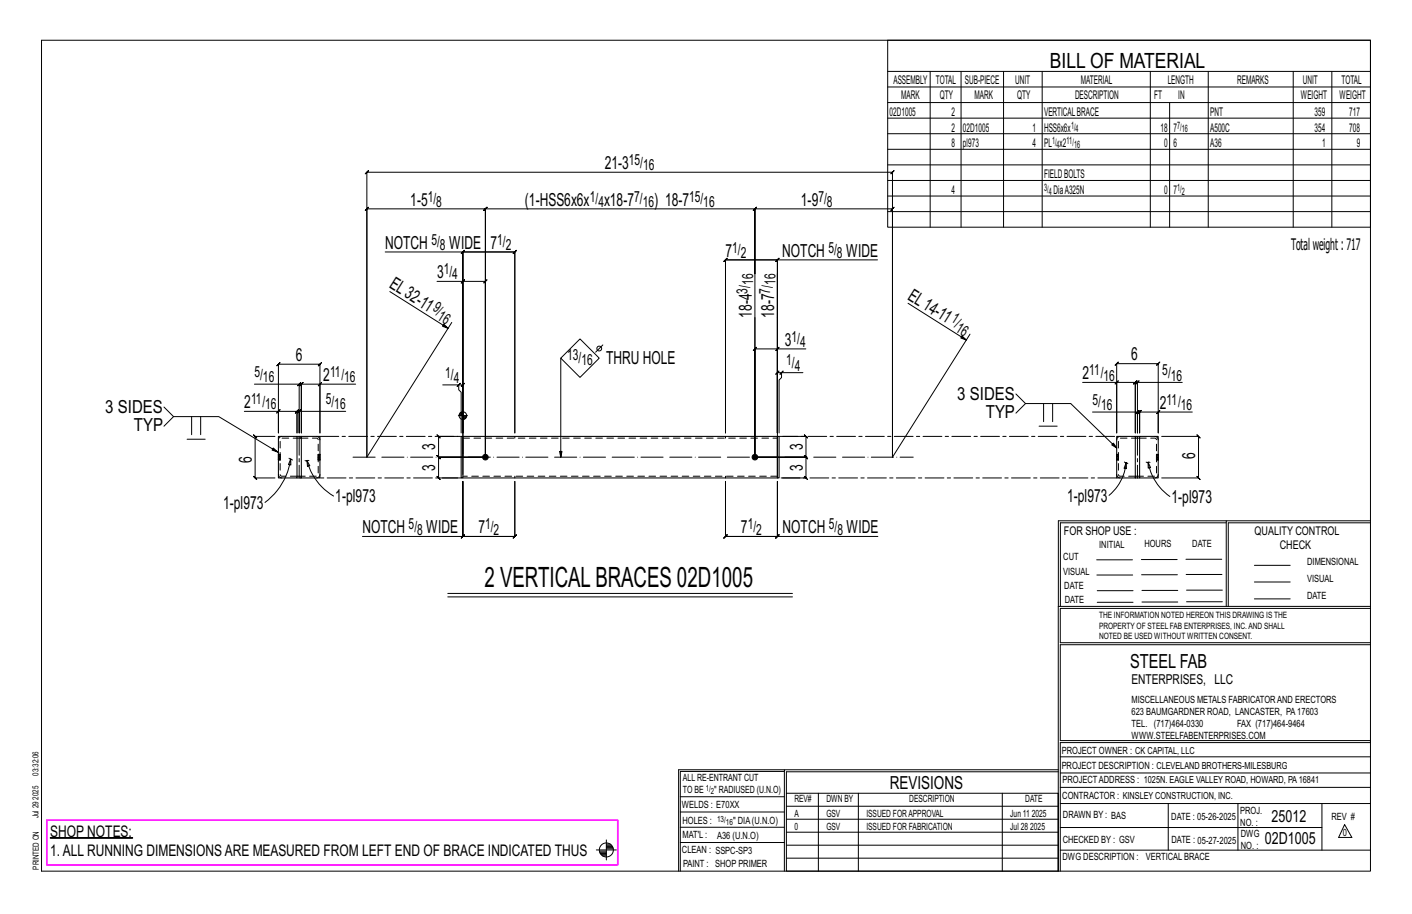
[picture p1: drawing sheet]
<svg xmlns="http://www.w3.org/2000/svg" width="432mm" height="279mm" viewBox="0 0 432 279" stroke-linecap="round" stroke-linejoin="round" font-family="sans-serif">
<g fill="#000" stroke="#000" stroke-width=".31">
<path d="M15.4 256.1h25.2v.1h-25.2z"/>
<circle cx="148.4" cy="139.8" r=".86"/>
<circle cx="230.9" cy="139.8" r=".86"/>
</g>
<g fill="none" stroke="#000" stroke-width=".31">
<path d="M12.7 12.3h406.4v254h-406.4zM271.5 12.3h147.6v57.2h-147.6zM271.5 21.8h147.6M271.5 26.6h147.6M271.5 31.4h147.6M271.5 36.1h147.6M284.5 21.8v47.7M293.9 21.8v47.7M306.9 21.8v47.7M318.7 21.8v47.7M351.8 21.8v47.7M357.7 31.4v38.1"/>
<path d="M369.5 21.8v47.7M395.5 21.8v47.7M407.3 21.8v47.7M271.5 40.9h147.6M271.5 45.6h147.6M271.5 50.4h147.6M271.5 55.2h147.6M271.5 59.9h147.6M117.8 77h23.8v55.3v-55.3l-.5 .5 1-1-.5 .5h15.8l-.5 .5 1-1-.5 .5v55.3v-55.3l.5-.5-1 1 .5-.5h-15.8M141.6 77l-.5 .5 1-1zM237.7 79.4l.5-.5-1 1zM237.7 79.4h-15.8l.5-.5-1 1 .5-.5v52.9v-52.9l-.5 .5 1-1-.5 .5h15.8l-.5 .5 1-1-.5 .5v52.9v-52.9h30.6"/>
<path d="M271.5 64.7h147.6M119.2 89.1l17.8 11.3-1.7-.7 .4-.6 1.3 1.3M133.6 86h8v53.8M138.2 98.6l-26 41.2M141.1 86.5l1-1zM141.6 86h6.8l-.5 .5 1-1-.5 .5v53.8M230.9 97.2v42.6zM230.9 83.7v56.1v-33.1l-.5 .5 1-1-.5 .5h6.8M237.7 83.7v48.6v-18.4l-.5 .5 1-1-.5 .5h1.3M277.7 92.7l17.8 11.2-1.7-.6 .4-.6 1.3 1.2M77.8 117.4h13.7v14.9v-6.6h14.2M91 117.9l1-1z"/>
<path d="M91.5 117.4h.7l-.5 .5 1-1-.5 .5v14.9v-14.9l-.5 .5 1-1-.5 .5h5.6M97.8 117.4l.5-.5-1 1zM108.8 117.4h-11v14.9v-21l.5-.5-1 1 .5-.5h-12.7l.5-.5-1 1 .5-.5v21v-6.6h-10.4M135.4 117.7h4.9v1.5l.7 .7v12.4M139.8 118.2l1-1zM140.3 117.7h1.3l-.5 .5 1-1-.5 .5v14.6M171.5 109.5v30.3l-.4-1.8h.8l-.4 1.8M177.4 103.6l5.9 5.9-5.9 5.9-5.9-5.9zM184.4 105.4l-2.3 2.2M237.2 107.2l1-1zM238.5 114.4l1-1zM245.5 113.9h-6.5v1.5l-.8 .8v16.1"/>
<path d="M246.4 106.7h-8.7v33.1M296.6 102.2l-23.7 37.6M331.1 116.9h10.4v15.4v-21.1l-.5 .5 1-1-.5 .5h12.7l-.5 .5 1-1-.5 .5v21.1v-6.3h10.4M341.5 116.9l-.5 .5 1-1zM341.5 116.9h5.7l-.5 .5 1-1-.5 .5v15.4v-15.4l-.5 .5 1-1-.5 .5h.6M347.8 116.9l.5-.5-1 1zM361.5 116.9h-13.7v15.4v-6.3h-13.7M50.1 124.4l3 3h13.8l18 10.8-1.7-.6 .4-.6 1.3 1.2M53.1 127.4l-3 2.9M57.2 134.3h5.5M58.6 127.4v5.5M61.4 127.4v5.5"/>
<path d="M84.1 133.4h-6.1l-.5-.5 1 1-.5-.5v12.7l-.5-.5 1 1-.5-.5h6.1M84.6 126.2l1-1zM85.1 125.7h5.7l-.5 .5 1-1-.5 .5v6.6v-6.6l-.5 .5 1-1-.5 .5h.7M91.5 125.7l.5-.5-1 1zM112.2 139.8v-87.1l-.5 .5 1-1-.5 .5h160.7l-.5 .5 1-1-.5 .5v87.1M112.2 139.8v-76l-.5 .5 1-1-.5 .5h36.2l-.5 .5 1-1-.5 .5v76v-76l-.5 .5 1-1-.5 .5h82.5l-.5 .5 1-1-.5 .5v19.9v-19.9l-.5 .5 1-1-.5 .5h42l-.5 .5 1-1-.5 .5v76M140 133.4h-5.9l-.5-.5 1 1-.5-.5v6.4l-.5-.5 1 1-.5-.5h14.3h-14.3l-.5-.5 1 1-.5-.5v6.3l-.5-.5 1 1-.5-.5h5.9M140.2 127.1h2.8M140.5 126.6v.5M140.7 126.3v.8M140.9 126.1v1M141.1 126v1.1"/>
<path d="M141.3 125.9v1.2M141.6 125.7v13M141.8 127.1v1.1M142 127.1v1M142.2 127.1v.9M142.4 127.1v.8M142.6 127.1v.4M239.3 133.4h7.2l-.5-.5 1 1-.5-.5v6.4l-.5-.5 1 1-.5-.5h-15.6h15.6l-.5-.5 1 1-.5-.5v6.3l-.5-.5 1 1-.5-.5h-7.2M310.7 120.4l2.9 3h13.8l14.1 13.6-1.5-1 .5-.5 1 1.5M313.6 123.4l-2.9 2.9M317.8 130.3h5.5M319.1 123.4v5.5"/>
<path d="M321.9 123.4v5.5M347.3 126.5l1-1zM347.8 126h.7l-.5 .5 1-1-.5 .5v6.3v-6.3l-.5 .5 1-1-.5 .5h5.7M353.7 126.5l1-1zM355.3 133.4h11.2l-.5-.5 1 1-.5-.5v12.7l-.5-.5 1 1-.5-.5h-11.2M88.4 140.1l.5 .3M88.9 140.4v1.7l-.7-.1zM88.9 140.4a20.1 20.1 0 0 1-7.9 13.2M88.9 140.4l.5 .2M93.3 140.8h.6M93.9 140.8l.9 1.6-.8 .2zM93.9 140.8a17.7 17.7 0 0 0 8.1 10.8"/>
<path d="M93.9 140.8h.6M343.8 141.2l.6 .3M344.4 141.5l.1 1.8-.8-.1zM344.4 141.5a14.7 14.7 0 0 1-5.2 9.9M344.4 141.5l.5 .3M350.5 141.3h.6M351.1 141.3l.8 1.6-.8 .2zM351.1 141.3a16.2 16.2 0 0 0 6.7 10.5M351.1 141.3l.6 .1M375 159.8h-50.7v25.6M375 159.2h-51.3l-.1 107.1M419.1 159.2h-44.1v26.2"/>
<path d="M419.1 159.8h-43.5v25.6M110.8 164h30.8v-16.8v16.8l-.5 .5 1-1-.5 .5h15.8l-.5 .5 1-1-.5 .5v-16.8v16.8l.5-.5-1 1 .5-.5h-15.8M141.1 164.5l1-1zM237.2 164.5l1-1zM237.7 164h-15.8l.5-.5-1 1 .5-.5v-16.8v16.8l-.5 .5 1-1-.5 .5h15.8l-.5 .5 1-1-.5 .5v-16.8v16.8h30.8M335.4 171.1h10.9M335.4 175.8h11M349 171h11M349.1 175.7h11M362.7 171h10.9M362.7 175.6h11M383.6 172.8h11"/>
<path d="M383.6 177.9h11M136.9 181.4h105.4M136.9 182.5h105.4M323.7 185.4h95.4M335.5 184.1h11M335.5 180.6h11M349.2 184h11M349.2 180.5h11M362.9 180.4h10.9M362.9 184h10.9M383.6 183.1h11M419.1 186h-94.9v10.5h94.9"/>
<path d="M419.1 197.1h-94.9v29.3h94.9v.6h-94.9v39.3M239.9 235.8h-31.9v30.5M239.9 235.3h-32.4v31M323.6 235.3h-83.7v31M323.6 235.9h-83.1v6.6M324.2 236.3h94.9M324.2 231.4h94.9M182.4 259.8h6.1M185.4 256.8v6.1M185.4 258.7h1.9M185.4 258.4h1.6M185.4 259.5h2.1"/>
<path d="M185.4 259.1h2M185.4 258h1.2M208 252.9h31.9M208 257.5h31.9M208 243.6h31.9M208 248.2h31.9M240.5 242.5h83.1v23.8h-83.1zM240.5 258.4h83.1M240.5 254.4h83.1M240.5 250.4h83.1M240.5 246.5h83.1M250.3 242.5v23.8"/>
<path d="M262.5 242.5v23.8M306.5 242.5v23.8M324.2 253h80.1M324.2 245.6h94.9M324.2 259.9h94.9M324.2 240.7h94.9M357.3 245.6v14.3M378.6 245.6v14.3M404.3 245.6v14.3M411.2 252.1l2.2 3.9h-4zM183.3 260.2h2.1M183.4 260.5h2"/>
<path d="M183.5 260.9h1.9M183.8 261.3h1.6M184.3 261.6h1.1M240.5 262.3h83.1"/>
<circle cx="183.3" cy="106.5" r=".74"/>
<circle cx="141.6" cy="127.1" r="1.16"/>
<circle cx="185.4" cy="259.8" r="2.14"/>
</g>
<path d="M14.3 250.7h174.6v13.7h-174.6z" fill="none" stroke="#f0f" stroke-width=".5"/>
<g fill="none" stroke="#000" stroke-width=".32">
<path d="M85.1 138.9h.1M85.1 133.4h5.7v12.7h-5.7zM85.7 138.9h.1M90.8 133.4h1.3M92.1 133.9h.1M92.2 133.4h5.6v12.7h-5.6zM92.2 133.4l-.1 .5h-1.3M97.3 138.9h.1M97.8 138.9h.1M141 133.4h.6v12.7h-.6zM141.6 134.5v10.5M141.6 133.4h96.1"/>
<path d="M237.7 133.4h.5v12.7h-.5zM237.7 134.5v10.5M341.5 138.9h.1M341.5 133.4h5.7v12.7h-5.7zM342 138.9h.1M347.2 133.4h.1M347.3 133.9h1.2M348.5 133.4h5.7v12.7h-5.7zM348.5 133.4h-1.2l-.1 .5M353.7 138.9h.1M354.2 138.9h.1M85.1 140.6h.1"/>
<path d="M85.7 140.6h.1M90.8 146.1h1.4M90.8 145.6h1.3M92.2 145.6l-.1 .5M97.3 140.6h.1M97.8 140.6h.1M141.6 146.1h96.1M341.5 140.6h.1M342 140.6h.1M347.2 145.6h1.3M347.3 145.6l-.1 .5M347.3 146.1h1.2"/>
<path d="M353.7 140.6h.1M354.2 140.6h.1"/>
</g>
<g fill="none" stroke="#000" stroke-width=".31" stroke-dasharray="2 1.4">
<path d="M85.1 139.4h.6v.4h-.6zM85.1 139.4v-.3h.6v.3M85.1 139.1v-.1h.6v.1M85.1 139v-.1M85.1 139.8v.3h.6v.3M85.7 138.9h-.6M85.7 138.9v.1M85.7 139.8v.3M86.2 133.4a1.06 1.06 0 0 0-1.1 1.1M92.2 133.9h4.6l.4 .2 .1 .4v10.7l-.5 .4h-4.6M97.3 139.8h.6v.3h-.6zM97.3 139.8v-.4"/>
<path d="M97.8 134.5a1.06 1.06 0 0 0-1-1.1M97.8 138.9h-.5M97.9 138.9v.1M97.9 139.1v-.1l-.6-.1M97.9 139.4v-.3h-.6v-.1M97.9 139.8v-.4h-.6v-.3M141.6 133.9h96.1M157.4 133.4v.5M221.9 133.9v-.5M237.7 134.5v-1.1M341.5 139.4h.5v.4h-.5zM341.5 139.4v-.3h.5v.3"/>
<path d="M341.5 139.1v-.1h.5v.1M341.5 139v-.1M341.5 139.8v.3h.5v.3M342 138.9h-.5M342 138.9v.1M342 139.8v.3M342.6 133.4a1.06 1.06 0 0 0-1.1 1.1M348.5 133.9h4.6l.4 .2 .2 .4-.1 10.7-.5 .4h-4.6M353.7 139.8h.5v.3h-.5zM353.7 139.8v-.4M354.2 134.5a1.06 1.06 0 0 0-1.1-1.1M354.2 138.9h-.5"/>
<path d="M354.2 138.9v.1M354.2 139.1v-.1l-.5-.1M354.2 139.4v-.3h-.5v-.1M354.2 139.8v-.4h-.5v-.3M85.1 140.6v-.1M85.1 140.4v.1l.6 .1M85.1 140.1v.3h.6v.1M85.1 145a1.06 1.06 0 0 0 1.1 1.1M85.1 140.6h.6M90.8 145.6h-4.6l-.4-.2-.1-.4v-10.7l.5-.4h4.6M96.8 146.1a1.06 1.06 0 0 0 1-1.1M97.3 140.6v-.1"/>
<path d="M97.3 140.6h.5M97.9 140.1v.3h-.6v-.3M97.9 140.4v.1h-.6v-.1M97.9 140.5v.1M157.4 145.6v.5M221.9 146.1v-.5M237.7 146.1v-1.1M237.7 145.6h-96.1M341.5 140.6v-.1M341.5 140.4v.1l.5 .1M341.5 140.1v.3h.5v.1M341.5 145a1.06 1.06 0 0 0 1.1 1.1"/>
<path d="M341.5 140.6h.5M347.2 145.6h-4.6l-.4-.2-.2-.4 .1-10.7 .5-.4h4.6M353.1 146.1a1.06 1.06 0 0 0 1.1-1.1M353.7 140.6v-.1M353.7 140.6h.5M354.2 140.1v.3h-.5v-.3M354.2 140.4v.1h-.5v-.1M354.2 140.5v.1"/>
</g>
<path d="M108 139.8h171.3" fill="none" stroke="#000" stroke-width=".31" stroke-dasharray="6.8 1 0 1"/>
<path d="M91.5 133.4v12.7M97.8 133.4h43.2M238.2 133.4h103.3M347.8 133.4v12.7M141 146.1h-43.2M341.5 146.1h-103.3" fill="none" stroke="#000" stroke-width=".31" stroke-dasharray="5.8 1 1 1"/>
<text font-size="8.6" x="148.2" y="179.4">2 VERTICALBRACES 02D1005</text>
<text font-size="6.4" x="321.1" y="20.7">BILL OF MATERIAL</text>
<text font-size="5.9" x="345.6" y="204.1">STEEL FAB</text>
<g font-size="5.5">
<text x="184.9" y="51.7">21-3</text>
<text x="125.5" y="62.9">1-5</text>
<text x="160.5" y="62.9">(1-HSS6x6x</text>
<text x="184.8" y="62.9">x18-7</text>
<text x="200.1" y="62.9">) 18-7</text>
<text x="244.9" y="62.9">1-9</text>
<text x="117.8" y="76">NOTCH</text>
<text x="137.3" y="76">WIDE</text>
<text x="150" y="76">7</text>
<text x="221.9" y="78.5">7</text>
<text x="239.2" y="78.5">NOTCH</text>
<text x="258.7" y="78.5">WIDE</text>
<text x="118.8" y="87.7" transform="rotate(32 118.8 87.7)">EL32-11</text>
<text x="133.6" y="85">3</text>
<text x="277.3" y="91.3" transform="rotate(32 277.3 91.3)">EL14-11</text>
<text x="229.9" y="97.2" transform="rotate(-90 229.9 97.2)">18-4</text>
<text x="236.7" y="97.2" transform="rotate(-90 236.7 97.2)">18-7</text>
<text x="240" y="105.7">3</text>
<text x="90.5" y="110.3">6</text>
<text x="185.4" y="111.3">THRU HOLE</text>
<text x="345.9" y="110.2">6</text>
<text x="98.9" y="116.4">2</text>
<text x="331.1" y="115.9">2</text>
<text x="74.7" y="124.8">2</text>
<text x="292.7" y="122.4">3 SIDES</text>
<text x="354.7" y="125">2</text>
<text x="32.2" y="126.4">3 SIDES</text>
<text x="40.9" y="131.9">TYP</text>
<text x="301.5" y="127.9">TYP</text>
<text x="133.1" y="137.6" transform="rotate(-90 133.1 137.6)">3</text>
<text x="245.5" y="137.6" transform="rotate(-90 245.5 137.6)">3</text>
<text x="77" y="141.6" transform="rotate(-90 77 141.6)">6</text>
<text x="133.1" y="144" transform="rotate(-90 133.1 144)">3</text>
<text x="245.5" y="144" transform="rotate(-90 245.5 144)">3</text>
<text x="365.5" y="140.5" transform="rotate(-90 365.5 140.5)">6</text>
<text x="68.2" y="155.5">1-pl973</text>
<text x="102.5" y="153.6">1-pl973</text>
<text x="326.3" y="153.4">1-pl973</text>
<text x="358.3" y="153.7">1-pl973</text>
<text x="110.8" y="163">NOTCH</text>
<text x="130.3" y="163">WIDE</text>
<text x="146.3" y="163">7</text>
<text x="226.6" y="163">7</text>
<text x="239.3" y="163">NOTCH</text>
<text x="258.8" y="163">WIDE</text>
<text x="272.2" y="241.1">REVISIONS</text>
</g>
<g font-size="5.1">
<text x="388.9" y="251.3">25012</text>
<text x="386.8" y="258.1">02D1005</text>
</g>
<g font-size="4.9">
<text x="394.8" y="76.4">Totalweight : 717</text>
<text x="15.4" y="255.8">SHOP NOTES:</text>
<text x="15.4" y="261.6">1.ALL RUNNING DIMENSIONSARE MEASURED FROM LEFT END OF BRACE INDICATED THUS</text>
</g>
<g font-size="4.7">
<text x="192.3" y="50.4">15/</text>
<text x="196.7" y="52.1">16</text>
<text x="130.8" y="61.6">1/</text>
<text x="133.4" y="63.3">8</text>
<text x="180.4" y="61.6">1/</text>
<text x="183" y="63.3">4</text>
<text x="194" y="61.6">7/</text>
<text x="196.6" y="63.3">16</text>
<text x="210.7" y="61.6">15/</text>
<text x="215.1" y="63.3">16</text>
<text x="250.3" y="61.6">7/</text>
<text x="252.9" y="63.3">8</text>
<text x="131.9" y="74.8">5/</text>
<text x="134.5" y="76.4">8</text>
<text x="152" y="74.8">1/</text>
<text x="154.7" y="76.4">2</text>
<text x="223.9" y="77.2">1/</text>
<text x="253.3" y="77.2">5/</text>
<text x="135.7" y="83.8">1/</text>
<text x="226.5" y="78.9">2</text>
<text x="256" y="78.9">8</text>
<text x="138.3" y="85.4">4</text>
<text x="228.6" y="89.8" transform="rotate(-90 228.6 89.8)">3/</text>
<text x="230.3" y="87.2" transform="rotate(-90 230.3 87.2)">16</text>
<text x="235.5" y="89.8" transform="rotate(-90 235.5 89.8)">7/</text>
<text x="237.1" y="87.2" transform="rotate(-90 237.1 87.2)">16</text>
<text x="132.2" y="94.7" transform="rotate(32 132.2 94.7)">9/</text>
<text x="133.5" y="97.5" transform="rotate(32 133.5 97.5)">16</text>
<text x="290.6" y="98.2" transform="rotate(32 290.6 98.2)">1/</text>
<text x="292" y="101" transform="rotate(32 292 101)">16</text>
<text x="242.1" y="104.4">1/</text>
<text x="244.7" y="106.1">4</text>
<text x="173.4" y="110">13/</text>
<text x="177.8" y="111.7">16</text>
<text x="240.4" y="111.7">1/</text>
<text x="243" y="113.3">4</text>
<text x="77.8" y="115.2">5/</text>
<text x="80.4" y="116.9">16</text>
<text x="100.9" y="115.2">11/</text>
<text x="105.3" y="116.9">16</text>
<text x="136.1" y="115.4">1/</text>
<text x="138.8" y="117.1">4</text>
<text x="333.1" y="114.7">11/</text>
<text x="337.5" y="116.3">16</text>
<text x="355.4" y="114.7">5/</text>
<text x="358.1" y="116.3">16</text>
<text x="76.8" y="123.5">11/</text>
<text x="81.1" y="125.2">16</text>
<text x="99.6" y="123.5">5/</text>
<text x="102.2" y="125.2">16</text>
<text x="334.1" y="123.7">5/</text>
<text x="336.7" y="125.4">16</text>
<text x="356.8" y="123.7">11/</text>
<text x="361.1" y="125.4">16</text>
<text x="125" y="161.8">5/</text>
<text x="148.3" y="161.8">1/</text>
<text x="228.6" y="161.8">1/</text>
<text x="253.5" y="161.8">5/</text>
<text x="127.6" y="163.4">8</text>
<text x="151" y="163.4">2</text>
<text x="231.3" y="163.4">2</text>
<text x="256.1" y="163.4">8</text>
</g>
<text font-size="4.2" x="346" y="209.1">ENTERPRISES, LLC</text>
<g font-size="3.7">
<text x="273.2" y="25.6">ASSEMBLY</text>
<text x="286.2" y="25.6">TOTAL</text>
<text x="295.1" y="25.6">SUB-PIECE</text>
<text x="310.4" y="25.6">UNIT</text>
<text x="330.5" y="25.6">MATERIAL</text>
<text x="357.1" y="25.6">LENGTH</text>
<text x="378.3" y="25.6">REMARKS</text>
<text x="398.4" y="25.6">UNIT</text>
<text x="410.2" y="25.6">TOTAL</text>
<text x="272.1" y="35.5">02D1005</text>
<text x="275.6" y="30.4">MARK</text>
<text x="287.4" y="30.4">QTY</text>
<text x="290.9" y="35.5">2</text>
<text x="298" y="30.4">MARK</text>
<text x="311" y="30.4">QTY</text>
<text x="319.3" y="35.5">VERTICALBRACE</text>
<text x="328.7" y="30.4">DESCRIPTION</text>
<text x="353" y="30.4">FT</text>
<text x="360.3" y="30.4">IN</text>
<text x="370.1" y="35.5">PNT</text>
<text x="397.8" y="30.4">WEIGHT</text>
<text x="402" y="35.5">359</text>
<text x="409.6" y="30.4">WEIGHT</text>
<text x="412.6" y="35.5">717</text>
<text x="290.9" y="40.2">2</text>
<text x="294.5" y="40.2">02D1005</text>
<text x="315.8" y="40.2">1</text>
<text x="319.3" y="40.2">HSS6x6x</text>
<text x="354.9" y="40.2">18</text>
<text x="358.9" y="40.2">7</text>
<text x="370.1" y="40.2">A500C</text>
<text x="402" y="40.2">354</text>
<text x="412.6" y="40.2">708</text>
<text x="290.9" y="45">8</text>
<text x="294.5" y="45">pl973</text>
<text x="315.8" y="45">4</text>
<text x="319.3" y="45">PL x2</text>
<text x="356" y="45">0</text>
<text x="358.9" y="45">6</text>
<text x="370.1" y="45">A36</text>
<text x="404.3" y="45">1</text>
<text x="415" y="45">9</text>
<text x="290.9" y="59.3">4</text>
<text x="319.3" y="54.5">FIELDBOLTS</text>
<text x="322.2" y="59.3">DiaA325N</text>
<text x="356" y="59.3">0</text>
<text x="358.9" y="59.3">7</text>
<text x="325.3" y="163.4">FOR SHOP USE :</text>
<text x="383.7" y="163.4">QUALITY CONTROL</text>
<text x="391.4" y="167.8">CHECK</text>
</g>
<g font-size="3.1">
<text x="327.5" y="39.4">1/</text>
<text x="328.9" y="40.5">4</text>
<text x="360" y="39.4">7/</text>
<text x="361.4" y="40.5">16</text>
<text x="321.7" y="44.1">1/</text>
<text x="323.1" y="45.3">4</text>
<text x="326.1" y="44.1">11/</text>
<text x="328.5" y="45.3">16</text>
<text x="319.3" y="58.4">3/</text>
<text x="320.7" y="59.5">4</text>
<text x="360" y="58.4">1/</text>
<text x="361.4" y="59.5">2</text>
<text x="336.2" y="167.4">INITIAL</text>
<text x="350" y="167.1">HOURS</text>
<text x="364.6" y="167.2">DATE</text>
<text x="325.2" y="171.3">CUT</text>
<text x="399.8" y="172.8">DIMENSIONAL</text>
<text x="325.1" y="175.8">VISUAL</text>
<text x="399.8" y="177.9">VISUAL</text>
<text x="325.5" y="180">DATE</text>
<text x="325.7" y="184.4">DATE</text>
<text x="399.8" y="183.1">DATE</text>
<text x="346" y="215">MISCELLANEOUS METALS FABRICATORAND ERECTORS</text>
<text x="346" y="218.6">623 BAUMGARDNER ROAD, LANCASTER, PA17603</text>
<text x="346" y="225.8">WWW.STEELFABENTERPRISES.COM</text>
<text x="346" y="222.2">TEL. (717)464-0330</text>
<text x="378.3" y="222.2">FAX (717)464-9464</text>
<text x="324.7" y="230.5">PROJECT OWNER : CK CAPITAL, LLC</text>
<text x="208.8" y="238.8">ALL RE-ENTRANT CUT</text>
<text x="324.7" y="235.1">PROJECT DESCRIPTION : CLEVELAND BROTHERS-MILESBURG</text>
<text x="324.9" y="239.5">PROJECTADDRESS : 1025N. EAGLE VALLEY ROAD, HOWARD, PA16841</text>
<text x="208.8" y="242.5">TO BE</text>
<text x="218.4" y="242.5">&quot; RADIUSED (U.N.O)</text>
<text x="242.9" y="245.3">REV#</text>
<text x="252.7" y="245.3">DWN BY</text>
<text x="278.1" y="245.3">DESCRIPTION</text>
<text x="313.5" y="245.3">DATE</text>
<text x="324.9" y="244.2">CONTRACTOR : KINSLEY CONSTRUCTION, INC.</text>
<text x="208.5" y="247">WELDS : E70XX</text>
<text x="208.7" y="251.7">HOLES :</text>
<text x="224.2" y="251.8">&quot; DIA(U.N.O)</text>
<text x="242.9" y="249.9">A</text>
<text x="252.7" y="249.9">GSV</text>
<text x="264.9" y="249.9">ISSUED FORAPPROVAL</text>
<text x="309" y="249.9">Jun 11</text>
<text x="315.5" y="249.9">2025</text>
<text x="325.1" y="250">DRAWN BY : BAS</text>
<text x="358.2" y="250.5">DATE : 05-26-2025</text>
<text x="379.3" y="248.9">PROJ.</text>
<text x="407.2" y="250.5">REV #</text>
<text x="208.7" y="256.3">MAT'L :</text>
<text x="219.3" y="256.4">A36 (U.N.O)</text>
<text x="242.9" y="253.8">0</text>
<text x="252.7" y="253.8">GSV</text>
<text x="264.9" y="253.8">ISSUED FOR FABRICATION</text>
<text x="309" y="253.8">Jul 28</text>
<text x="315" y="253.8">2025</text>
<text x="325" y="257.6">CHECKED BY : GSV</text>
<text x="358.3" y="257.7">DATE : 05-27-2025</text>
<text x="379.3" y="252.5">NO. :</text>
<text x="379.5" y="255.9">DWG</text>
<text x="410.6" y="255.5">0</text>
<text x="208.6" y="260.7">CLEAN : SSPC-SP3</text>
<text x="324.9" y="262.9">DWG DESCRIPTION :</text>
<text x="350.4" y="263">VERTICAL BRACE</text>
<text x="379.5" y="259.5">NO. :</text>
<text x="208.9" y="265">PAINT : SHOP PRIMER</text>
</g>
<g font-size="2.7">
<text x="336.1" y="189">THE INFORMATION NOTED HEREON THIS DRAWING IS THE</text>
<text x="336.1" y="195.4">NOTED BE USED WITHOUT WRITTEN CONSENT.</text>
<text x="336.1" y="192.2">PROPERTY OF STEEL FAB ENTERPRISES, INC.AND SHALL</text>
</g>
<g font-size="2.6">
<text x="215.9" y="241.8">1/</text>
<text x="217.4" y="242.7">2</text>
<text x="219.3" y="251.1">13/</text>
<text x="222" y="252.1">16</text>
</g>
<g font-size="2.5">
<text x="11.7" y="237.1" transform="rotate(-90 11.7 237.1)">03:32:06</text>
<text x="11.8" y="244.4" transform="rotate(-90 11.8 244.4)">2025</text>
<text x="11.8" y="250.1" transform="rotate(-90 11.8 250.1)">Jul 29</text>
<text x="11.9" y="265.8" transform="rotate(-90 11.9 265.8)">PRINTED ON</text>
</g>
</svg>
